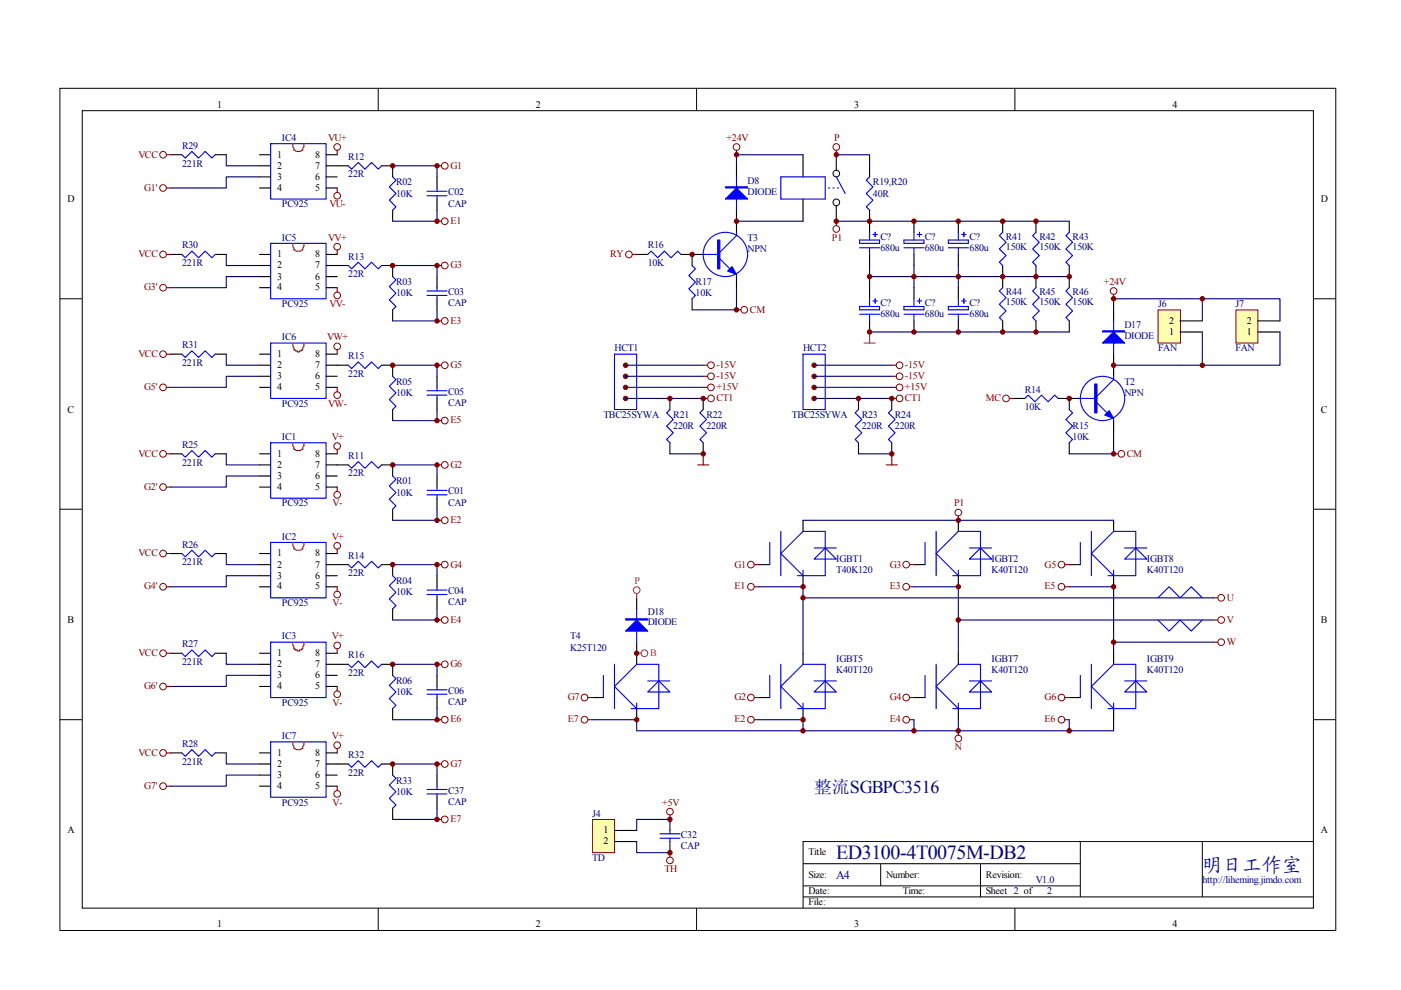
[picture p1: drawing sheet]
<svg xmlns="http://www.w3.org/2000/svg" width="297mm" height="210mm" viewBox="0 0 297 210" stroke-linecap="round" stroke-linejoin="round" font-family="sans-serif">
<g fill="none" stroke="#000" stroke-width=".21">
<path d="M12.7 18.7h270.5v178.6h-270.5zM80.2 18.7v4.7M147.7 18.7v4.7M215.2 18.7v4.7M17.4 23.5h261.1v169h-261.1zM12.7 63.3h4.7M278.4 63.3h4.7M12.7 108h4.7M278.4 108h4.7M12.7 152.6h4.7M278.4 152.6h4.7M229 178.4v11.8"/>
<path d="M254.9 178.4h-84.6v14.1M278.4 178.4h-23.5v11.8M80.2 192.5v4.7M147.7 192.5v4.7M170.3 183.1h58.7M170.3 190.2h108.1M170.3 187.8h58.7M186.7 183.1v4.7M207.9 183.1v7.1M215.2 192.5v4.7"/>
<circle cx="177.3" cy="36.8" r=".7"/>
<circle cx="177.3" cy="42.9" r=".7"/>
</g>
<g fill="none" stroke="#00f" stroke-width=".23">
<path d="M38.6 32.8l.7 .7 1.4-1.4 1.4 1.4 1.4-1.4 1.4 1.4 .7-.7M57.4 30.5h11.7v11.7h-11.7zM73.8 35.2l.7 .7 1.5-1.4 1.4 1.4 1.4-1.4 1.4 1.4 .7-.7M83.2 37.5l.8 .7-1.5 1.4 1.5 1.4-1.5 1.4 1.5 1.5-.8 .7M92.7 39.9v.7M156.2 37.5v7.1M165.6 37.5h9.4v4.7h-9.4zM175.7 39.9h.2M176.6 39.9h.2M177.3 37.5l1.9 3.5M177.6 39.9h.2M38.6 53.9l.7 .8 1.4-1.5 1.4 1.5 1.4-1.5 1.4 1.5 .7-.8"/>
<path d="M57.4 51.6h11.7v11.7h-11.7zM73.8 56.3l.7 .7 1.5-1.4 1.4 1.4 1.4-1.4 1.4 1.4 .7-.7M83.2 58.6l.8 .7-1.5 1.5 1.5 1.4-1.5 1.4 1.5 1.4-.8 .7M90.5 40.6h4.3M90.5 41.5h4.3M92.7 41.5v.7M137.3 53.9l.7-.7 1.5 1.5 1.4-1.5 1.4 1.5 1.4-1.5 .7 .7M146.7 56.3l.7 .7-1.4 1.4 1.4 1.4-1.4 1.4 1.4 1.4-.7 .7M149.1 53.9h3.5M152.6 54.9l2.1 2.1M156.2 49.3v.7l-3.6 3.5M156.2 58.2v.4"/>
<path d="M38.6 75.1l.7 .7 1.4-1.4 1.4 1.4 1.4-1.4 1.4 1.4 .7-.7M57.4 72.7h11.7v11.8h-11.7zM73.8 77.4l.7 .7 1.5-1.4 1.4 1.4 1.4-1.4 1.4 1.4 .7-.7M83.2 79.8l.8 .7-1.5 1.4 1.5 1.4-1.5 1.4 1.5 1.4-.8 .7M90.5 61.7h4.3M90.5 62.6h4.3M92.7 61v.7M92.7 62.6v.7M236.1 79.8v.7l-3.5 3.5M236.1 68v7.1M38.6 96.2l.7 .7 1.4-1.4 1.4 1.4 1.4-1.4 1.4 1.4 .7-.7M57.4 93.9h11.7v11.7h-11.7z"/>
<path d="M73.8 98.6l.7 .7 1.5-1.4 1.4 1.4 1.4-1.4 1.4 1.4 .7-.7M90.5 82.8h4.3M90.5 83.8h4.3M92.7 82.1v.7M92.7 83.8v.7M217.3 84.5l.7-.7 1.4 1.4 1.4-1.4 1.4 1.4 1.4-1.4 .7 .7M226.7 86.8l.7 .7-1.4 1.4 1.4 1.5-1.4 1.4 1.4 1.4-.7 .7M229 84.5h3.6M232.6 85.4l2.1 2.1M236.1 88.7v.5M38.6 117.4l.7 .7 1.4-1.4 1.4 1.4 1.4-1.4 1.4 1.4 .7-.7M57.4 115h11.7v11.8h-11.7z"/>
<path d="M73.8 119.7l.7 .7 1.5-1.4 1.4 1.4 1.4-1.4 1.4 1.4 .7-.7M83.2 100.9l.8 .7-1.5 1.4 1.5 1.4-1.5 1.5 1.5 1.4-.8 .7M90.5 104h4.3M90.5 104.9h4.3M92.7 103.3v.7M92.7 104.9v.7M38.6 138.5l.7 .7 1.4-1.4 1.4 1.4 1.4-1.4 1.4 1.4 .7-.7M57.4 136.2h11.7v11.7h-11.7zM83.2 122.1l.8 .7-1.5 1.4 1.5 1.4-1.5 1.4 1.5 1.4-.8 .7M90.5 125.1h4.3M90.5 126.1h4.3M92.7 124.4v.7"/>
<path d="M92.7 126.1v.7M38.6 159.6l.7 .7 1.4-1.4 1.4 1.4 1.4-1.4 1.4 1.4 .7-.7M57.4 157.3h11.7v11.7h-11.7zM73.8 140.9l.7 .7 1.5-1.5 1.4 1.5 1.4-1.5 1.4 1.5 .7-.7M83.2 143.2l.8 .7-1.5 1.4 1.5 1.4-1.5 1.4 1.5 1.4-.8 .7M90.5 146.3h4.3M90.5 147.2h4.3M92.7 145.5v.8M92.7 147.2v.7M73.8 162l.7 .7 1.5-1.4 1.4 1.4 1.4-1.4 1.4 1.4 .7-.7M83.2 164.3l.8 .7-1.5 1.5 1.5 1.4-1.5 1.4 1.5 1.4-.8 .7M90.5 167.4h4.3"/>
<path d="M90.5 168.3h4.3M92.7 166.7v.7M92.7 168.3v.7"/>
<circle cx="153.8" cy="53.9" r="4.7"/>
<circle cx="233.8" cy="84.5" r="4.7"/>
</g>
<g fill="none" stroke="#000" stroke-width=".23">
<path d="M36.2 32.8h2.4M45.6 32.8h2.4M55 32.8h2.4M55 35.2h2.4M55 37.5h2.4M55 39.9h2.4M69.1 32.8h2.4M69.1 35.2h4.7M69.1 37.5h2.4M69.1 39.9h2.4M80.9 35.2h2.3v2.3M92.7 37.5v2.4"/>
<path d="M156.2 35.2v2.3M170.3 32.8v4.7M177.3 32.8v3.3M36.2 53.9h2.4M45.6 53.9h2.4M55 53.9h2.4M55 56.3h2.4M55 58.6h2.4M69.1 53.9h2.4M69.1 56.3h4.7M69.1 58.6h2.4M80.9 56.3h2.3v2.3"/>
<path d="M83.2 44.6v2.3M92.7 42.2v2.4M92.7 58.6v2.4M135 53.9h2.3M144.4 53.9h4.7M146.7 53.9v2.4M156.2 44.6v4.7M156.2 58.6v2.4M170.3 42.2v4.7M177.3 43.6v3.3M36.2 75.1h2.4M45.6 75.1h2.4"/>
<path d="M55 61h2.4M55 75.1h2.4M55 77.4h2.4M55 79.8h2.4M69.1 61h2.4M69.1 75.1h2.4M69.1 77.4h4.7M69.1 79.8h2.4M80.9 77.4h2.3v2.4M83.2 65.7v2.3M92.7 63.3v2.4M92.7 79.8v2.3"/>
<path d="M146.7 63.3v2.4M236.1 65.7v2.3M236.1 75.1v4.7M36.2 96.2h2.4M45.6 96.2h2.4M55 82.1h2.4M55 96.2h2.4M55 98.6h2.4M69.1 82.1h2.4M69.1 96.2h2.4M69.1 98.6h4.7M80.9 98.6h2.3v2.3"/>
<path d="M83.2 86.8v2.4M92.7 84.5v2.3M214.9 84.5h2.4M224.3 84.5h4.7M226.7 84.5v2.3M226.7 93.9v2.3M236.1 89.2v2.3M36.2 117.4h2.4M45.6 117.4h2.4M55 100.9h2.4M55 103.3h2.4M55 117.4h2.4"/>
<path d="M55 119.7h2.4M69.1 100.9h2.4M69.1 103.3h2.4M69.1 117.4h2.4M69.1 119.7h4.7M80.9 119.7h2.3v2.4M83.2 108v2.3M92.7 100.9v2.4M92.7 105.6v2.4M36.2 138.5h2.4M45.6 138.5h2.4M55 122.1h2.4"/>
<path d="M55 124.4h2.4M55 138.5h2.4M69.1 122.1h2.4M69.1 124.4h2.4M69.1 138.5h2.4M83.2 129.1v2.4M92.7 122.1v2.3M92.7 126.8v2.3M36.2 159.6h2.4M45.6 159.6h2.4M55 140.9h2.4M55 143.2h2.4"/>
<path d="M55 145.5h2.4M55 159.6h2.4M69.1 140.9h4.7M69.1 143.2h2.4M69.1 145.5h2.4M69.1 159.6h2.4M80.9 140.9h2.3v2.3M83.2 150.2v2.4M92.7 143.2v2.3M92.7 147.9v2.3M55 162h2.4M55 164.3h2.4"/>
<path d="M55 166.7h2.4M69.1 162h4.7M69.1 164.3h2.4M69.1 166.7h2.4M80.9 162h2.3v2.3M83.2 171.4v2.3M92.7 164.3v2.4M92.7 169v2.4"/>
</g>
<path d="M62.1 30.5v.7l.2 .2v.5a2.01 2.01 0 0 0 1.9 0v-.5l.2-.2v-.7M62.1 51.6v.7l.2 .2v.5a2.01 2.01 0 0 0 1.9 0v-.5l.2-.2v-.7M62.1 72.7v.7l.2 .3v.4h.3v.3h.4v.2h.5v-.2h.5v-.3h.2v-.4l.2-.3v-.7M62.1 93.9v.7l.2 .2v.5a2.01 2.01 0 0 0 1.9 0v-.5l.2-.2v-.7M62.1 115v.7l.2 .3v.4a2.01 2.01 0 0 0 1.9 0v-.4l.2-.3v-.7M62.1 136.2v.7l.2 .2v.5h.3v.2h.4v.2h.5v-.2h.5v-.2h.2v-.5l.2-.2v-.7M62.1 157.3v.7l.2 .2v.5a2.01 2.01 0 0 0 1.9 0v-.5l.2-.2v-.7" fill="none" stroke="#f00" stroke-width=".23"/>
<g fill="none" stroke="#800000" stroke-width=".21">
<circle cx="34.6" cy="32.8" r=".71"/>
<circle cx="34.6" cy="39.9" r=".7"/>
<circle cx="71.5" cy="31.2" r=".7"/>
<circle cx="94.3" cy="35.2" r=".71"/>
<circle cx="156.1" cy="31.2" r=".71"/>
<circle cx="34.6" cy="53.9" r=".7"/>
<circle cx="71.5" cy="52.3" r=".71"/>
<circle cx="71.5" cy="41.5" r=".7"/>
<circle cx="94.3" cy="56.3" r=".71"/>
<circle cx="94.3" cy="46.9" r=".71"/>
<circle cx="133.3" cy="53.9" r=".7"/>
<circle cx="34.6" cy="61" r=".7"/>
<circle cx="34.6" cy="75.1" r=".7"/>
<circle cx="71.5" cy="62.6" r=".71"/>
<circle cx="71.5" cy="73.4" r=".7"/>
<circle cx="94.3" cy="68" r=".71"/>
<circle cx="94.3" cy="77.4" r=".71"/>
<circle cx="157.8" cy="65.7" r=".71"/>
<circle cx="236.1" cy="61.7" r=".71"/>
<circle cx="34.6" cy="82.1" r=".71"/>
<circle cx="34.6" cy="96.2" r=".71"/>
<circle cx="71.5" cy="94.6" r=".7"/>
<circle cx="71.5" cy="83.8" r=".7"/>
<circle cx="94.3" cy="98.6" r=".71"/>
<circle cx="94.3" cy="89.2" r=".71"/>
<circle cx="213.3" cy="84.5" r=".71"/>
<circle cx="237.8" cy="96.2" r=".71"/>
<circle cx="34.6" cy="103.3" r=".7"/>
<circle cx="34.6" cy="117.4" r=".7"/>
<circle cx="71.5" cy="115.7" r=".71"/>
<circle cx="71.5" cy="104.9" r=".7"/>
<circle cx="94.3" cy="110.3" r=".71"/>
<circle cx="94.3" cy="119.7" r=".71"/>
<circle cx="34.6" cy="124.4" r=".7"/>
<circle cx="34.6" cy="138.5" r=".7"/>
<circle cx="71.5" cy="126.1" r=".71"/>
<circle cx="71.5" cy="136.9" r=".7"/>
<circle cx="94.3" cy="131.5" r=".71"/>
<circle cx="34.6" cy="145.5" r=".71"/>
<circle cx="34.6" cy="159.6" r=".71"/>
<circle cx="71.5" cy="158" r=".7"/>
<circle cx="71.5" cy="147.2" r=".7"/>
<circle cx="94.3" cy="140.8" r=".71"/>
<circle cx="94.3" cy="152.6" r=".71"/>
<circle cx="34.6" cy="166.7" r=".7"/>
<circle cx="71.5" cy="168.3" r=".7"/>
<circle cx="94.3" cy="173.7" r=".71"/>
<circle cx="94.3" cy="162" r=".71"/>
</g>
<g fill="none" stroke="#800000" stroke-width=".23">
<path d="M35.3 32.8h.9M35.3 39.9h.9M71.5 31.9v.9M71.5 39.9v.9M92.7 35.2h.9M156.2 31.9v.9M35.3 53.9h.9M71.5 53v.9M92.7 46.9h.9M92.7 56.3h.9M134 53.9h1M35.3 61h.9"/>
<path d="M35.3 75.1h.9M71.5 61v.9M71.5 74.1v1M92.7 68h.9M92.7 77.4h.9M156.2 65.7h.9M236.1 62.4v.9M35.3 82.1h.9M35.3 96.2h.9M71.5 82.1v1M71.5 95.3v.9M92.7 89.2h.9"/>
<path d="M92.7 98.6h.9M214 84.5h.9M236.1 96.2h.9M35.3 103.3h.9M35.3 117.4h.9M71.5 103.3v.9M71.5 116.4v1M92.7 110.3h.9M92.7 119.7h.9M35.3 124.4h.9M35.3 138.5h.9M71.5 124.4v.9"/>
<path d="M71.5 137.6v.9M92.7 131.5h.9M35.3 145.5h.9M35.3 159.6h.9M71.5 145.5v1M71.5 158.7v.9M92.7 140.9h.9M92.7 152.6h.9M35.3 166.7h.9M71.5 166.7v.9M92.7 162h.9M92.7 173.7h.9"/>
</g>
<g fill="none" stroke="#000080" stroke-width=".23">
<path d="M48 32.8v2.4h7M55 37.5h-7v2.4h-11.8M83.2 35.2h9.5v2.3M170.3 32.8h-14.1v2.4M48 53.9v2.4h7M55 58.6h-7v2.4h-11.8M83.2 56.3h9.5v2.3M92.7 44.6v2.3h-9.5M156.2 46.9h14.1M48 75.1v2.3h7M55 79.8h-7v2.3h-11.8M83.2 77.4h9.5v2.4"/>
<path d="M92.7 65.7v2.3h-9.5M156.2 61v4.7h-9.5M236.1 77.4h14.1M250.2 63.3h-14.1v2.4M48 96.2v2.4h7M83.2 98.6h9.5v2.3M92.7 86.8v2.4h-9.5M236.1 91.5v4.7h-9.4M48 117.4v2.3h7M55 100.9h-7v2.4h-11.8M83.2 119.7h9.5v2.4M92.7 108v2.3h-9.5"/>
<path d="M48 138.5v2.4h7M55 122.1h-7v2.3h-11.8M92.7 129.1v2.4h-9.5M48 159.6v2.4h7M55 143.2h-7v2.3h-11.8M83.2 140.9h9.5v2.3M92.7 150.2v2.4h-9.5M55 164.3h-7v2.4h-11.8M83.2 162h9.5v2.3M92.7 171.4v2.3h-9.5"/>
</g>
<g fill="#800000" stroke="#800000" stroke-width=".21">
<circle cx="83.2" cy="35.2" r=".47"/>
<circle cx="83.2" cy="56.3" r=".47"/>
<circle cx="83.2" cy="77.4" r=".47"/>
<circle cx="83.2" cy="98.6" r=".47"/>
<circle cx="83.2" cy="119.7" r=".47"/>
<circle cx="83.2" cy="140.8" r=".47"/>
<circle cx="83.2" cy="162" r=".47"/>
</g>
<g fill="#00f" stroke="#00f" stroke-width=".23">
<path d="M154.3 57.5l.9-1 1 1.7z"/>
<path d="M153.8 42.2l2.4-2.3 2.3 2.3z"/>
<path d="M235.2 87.1l.9 1.6-1.9-.7z"/>
<path d="M233.8 72.7l2.3-2.3 2.4 2.3z"/>
<path d="M152.2 50.9h.4v6.1h-.4z" fill-rule="evenodd"/>
<path d="M153.8 39.6h4.7v.3h-4.7z" fill-rule="evenodd"/>
<path d="M232.1 81.4h.5v6.1h-.5z" fill-rule="evenodd"/>
<path d="M233.8 70.2h4.7v.2h-4.7z" fill-rule="evenodd"/>
</g>
<path d="M245.6 65.8h4.7v6.9h-4.7z" fill="#ffffb0"/>
<path d="M245.5 65.7h4.8v7h-4.8z" fill="none" stroke="#800000" stroke-width=".21"/>
<path d="M250.2 70.4h4.7M250.2 68h4.7" fill="none" stroke="#000" stroke-width=".23"/>
<path d="M262.1 65.8h4.6v6.9h-4.6z" fill="#ffffb0"/>
<g fill="none" stroke="#800000" stroke-width=".21">
<path d="M262 65.7h4.7v7h-4.7z"/>
<circle cx="150.7" cy="79.8" r=".71"/>
<circle cx="150.7" cy="77.4" r=".71"/>
<circle cx="190.7" cy="79.8" r=".71"/>
<circle cx="190.7" cy="77.4" r=".71"/>
<circle cx="150.7" cy="82.1" r=".71"/>
<circle cx="150.7" cy="84.5" r=".71"/>
<circle cx="190.7" cy="82.1" r=".71"/>
<circle cx="190.7" cy="84.5" r=".71"/>
<circle cx="159.2" cy="119.7" r=".71"/>
<circle cx="192.1" cy="119.7" r=".7"/>
<circle cx="203.2" cy="108.7" r=".71"/>
<circle cx="225.1" cy="119.7" r=".71"/>
<circle cx="159.2" cy="124.4" r=".71"/>
<circle cx="192.1" cy="124.4" r=".7"/>
<circle cx="225.1" cy="124.4" r=".71"/>
<circle cx="258.9" cy="126.8" r=".71"/>
<circle cx="258.9" cy="136.2" r=".7"/>
<circle cx="258.9" cy="131.5" r=".7"/>
<circle cx="159.2" cy="152.6" r=".71"/>
<circle cx="159.2" cy="147.9" r=".71"/>
<circle cx="192.1" cy="152.6" r=".7"/>
<circle cx="192.1" cy="147.9" r=".7"/>
<circle cx="203.2" cy="156.6" r=".71"/>
<circle cx="225.1" cy="152.6" r=".71"/>
<circle cx="225.1" cy="147.9" r=".71"/>
</g>
<g fill="none" stroke="#000" stroke-width=".23">
<path d="M266.7 70.4h4.7M266.7 68h4.7M142 84.5v2.3M142 93.9v2.3M149.1 84.5v2.3M149.1 93.9v2.3M182 84.5v2.3M182 93.9v2.3M189.1 84.5v2.3M189.1 93.9v2.3M160.9 119.7h2.3M170.3 110.3v2.4"/>
<path d="M193.8 119.7h2.3M203.2 110.3v2.4M226.7 119.7h2.3M236.1 110.3v2.4M170.3 122.1v2.3M170.3 138.5v2.4M203.2 122.1v2.3M203.2 138.5v2.4M236.1 122.1v2.3M236.1 138.5v2.4M160.9 147.9h2.3M170.3 150.2v2.4"/>
<path d="M193.8 147.9h2.3M203.2 150.2v2.4M226.7 147.9h2.3M236.1 150.2v2.4"/>
</g>
<g fill="none" stroke="#000080" stroke-width=".23">
<path d="M132.6 77.4h16.5M132.6 79.8h16.5M172.6 77.4h16.5M172.6 79.8h16.5M250.2 63.3h21.2v4.7M254.9 63.3v4.7M254.9 70.4v7M271.4 70.4v7h-21.2M132.6 82.1h16.5M132.6 84.5h16.5M142 96.2h7.1M172.6 82.1h16.5"/>
<path d="M172.6 84.5h16.5M182 96.2h7.1M170.3 110.3h65.8M160.9 124.4h9.4v14.1M170.3 126.8h87M193.8 124.4h9.4v14.1M203.2 131.5h54.1M226.7 124.4h9.4v14.1M236.1 136.2h21.2M160.9 152.6h9.4v2.3h65.8v-2.3M193.8 152.6v2.3M203.2 152.6v2.3"/>
<path d="M226.7 152.6v2.3"/>
</g>
<g fill="#800000" stroke="#800000" stroke-width=".21">
<circle cx="132.6" cy="77.4" r=".47"/>
<circle cx="132.6" cy="79.8" r=".47"/>
<circle cx="132.6" cy="82.1" r=".47"/>
<circle cx="132.6" cy="84.5" r=".47"/>
<circle cx="172.6" cy="77.4" r=".47"/>
<circle cx="172.6" cy="79.8" r=".47"/>
<circle cx="172.6" cy="82.1" r=".47"/>
<circle cx="172.6" cy="84.5" r=".47"/>
<circle cx="146.7" cy="53.9" r=".47"/>
<circle cx="156.1" cy="46.9" r=".47"/>
<circle cx="156.1" cy="32.8" r=".47"/>
<circle cx="156.1" cy="65.7" r=".47"/>
<circle cx="92.7" cy="35.2" r=".47"/>
<circle cx="92.7" cy="46.9" r=".47"/>
<circle cx="170.3" cy="126.8" r=".47"/>
<circle cx="203.2" cy="131.5" r=".47"/>
<circle cx="236.1" cy="136.2" r=".47"/>
<circle cx="203.2" cy="154.9" r=".47"/>
<circle cx="226.7" cy="154.9" r=".47"/>
<circle cx="193.8" cy="154.9" r=".47"/>
</g>
<g fill="none" stroke="#00f" stroke-width=".23">
<path d="M130.3 75.1h4.7v11.7h-4.7zM170.3 75.1h4.7v11.7h-4.7zM142 86.8l-.7 .7 1.4 1.4-1.4 1.5 1.4 1.4-1.4 1.4 .7 .7M149.1 86.8l-.7 .7 1.4 1.4-1.4 1.5 1.4 1.4-1.4 1.4 .7 .7M182 86.8l-.7 .7 1.4 1.4-1.4 1.5 1.4 1.4-1.4 1.4 .7 .7M189.1 86.8l-.7 .7 1.4 1.4-1.4 1.5 1.4 1.4-1.4 1.4 .7 .7M163.2 115v4.7M165.6 117.4l4.7-4.7h4.7v9.4h-4.7zM165.6 112.7v9.4M172.6 118.5l2.4-2.3 2.3 2.3zM172.6 116.2h4.7M196.1 115v4.7"/>
<path d="M198.5 117.4l4.7-4.7h4.7v9.4h-4.7zM198.5 112.7v9.4M205.5 118.5l2.4-2.3 2.3 2.3zM205.5 116.2h4.7M229 115v4.7M231.4 117.4l4.7-4.7h4.7v9.4h-4.7zM231.4 112.7v9.4M238.5 116.2h4.7M240.8 116.2l2.4 2.3h-4.7zM170.3 120.9v1.2h-1.2M203.2 120.9v1.2h-1.2M236.1 120.9v1.2h-1.2"/>
<path d="M245.5 131.5l2.4 2.3 2.3-2.3 2.4 2.3 2.3-2.3M245.5 126.8l2.4-2.4 2.3 2.4 2.4-2.4 2.3 2.4M163.2 143.2v4.7M165.6 145.5l4.7-4.6h4.7v9.3h-4.7zM165.6 140.9v9.3M170.3 149.1v1.1h-1.2M172.6 146.7l2.4-2.3 2.3 2.3zM172.6 144.4h4.7M196.1 143.2v4.7M198.5 145.5l4.7-4.6h4.7v9.3h-4.7zM198.5 140.9v9.3M203.2 149.1v1.1h-1.2"/>
<path d="M205.5 146.7l2.4-2.3 2.3 2.3zM205.5 144.4h4.7M229 143.2v4.7M231.4 145.5l4.7-4.6h4.7v9.3h-4.7zM231.4 140.9v9.3M236.1 149.1v1.1h-1.2M238.5 144.4h4.7M240.8 144.4l2.4 2.3h-4.7z"/>
</g>
<g fill="none" stroke="#800000" stroke-width=".23">
<path d="M149.1 77.4h.9M149.1 79.8h.9M189.1 77.4h.9M189.1 79.8h.9M147.9 98.6h2.4M149.1 82.1h.9M149.1 84.5h.9M149.1 96.2v2.4M187.9 98.6h2.3M189.1 82.1h.9M189.1 84.5h.9M189.1 96.2v2.4"/>
<path d="M159.9 119.7h1M192.8 119.7h1M203.2 109.4v.9M225.8 119.7h.9M159.9 124.4h1M192.8 124.4h1M225.8 124.4h.9M257.3 126.8h.9M257.3 131.5h.9M257.3 136.2h.9M159.9 147.9h1M159.9 152.6h1"/>
<path d="M192.8 147.9h1M192.8 152.6h1M203.2 154.9v1M225.8 147.9h.9M225.8 152.6h.9"/>
</g>
<path d="M125.7 173.8h4.6v7h-4.6z" fill="#ffffb0"/>
<g fill="none" stroke="#800000" stroke-width=".21">
<path d="M125.6 173.8h4.7v7h-4.7z"/>
<circle cx="177.3" cy="31.2" r=".7"/>
<circle cx="177.3" cy="48.5" r=".71"/>
<circle cx="123.9" cy="152.6" r=".71"/>
<circle cx="123.9" cy="147.9" r=".71"/>
<circle cx="142" cy="172.1" r=".7"/>
<circle cx="142" cy="182.4" r=".7"/>
</g>
<g fill="none" stroke="#000" stroke-width=".23">
<path d="M184.4 35.2v2.3M184.4 44.6v4.7M184.4 53.9v2.4M193.8 46.9v2.4M193.8 53.9v2.4M203.2 46.9v2.4M203.2 53.9v2.4M212.6 46.9v2.4M212.6 56.3v4.7M219.6 46.9v2.4M219.6 56.3v4.7M226.7 46.9v2.4"/>
<path d="M226.7 56.3v4.7M184.4 61v2.3M184.4 68v2.4M193.8 61v2.3M193.8 68v2.4M203.2 61v2.3M203.2 68v2.4M212.6 68v2.4M219.6 68v2.4M226.7 68v2.4M135 126.8v2.3M135 136.2v4.7"/>
<path d="M125.6 147.9h2.3M135 150.2v2.4M130.3 176.1h4.7M130.3 178.4h4.7M142 173.7v2.4M142 178.4v2.4"/>
</g>
<g fill="none" stroke="#00f" stroke-width=".23">
<path d="M184.4 37.5l-.7 .7 1.4 1.4-1.4 1.4 1.4 1.4-1.4 1.5 .7 .7M182.3 50.9h4.2v.7h-4.2zM182.3 52.5h4.2M184.4 49.3v1.6M184.4 52.5v1.4M185.1 49.7h.9M185.5 49.3v.9M191.7 52.5h4.2M191.7 50.9h4.2v.7h-4.2zM193.8 49.3v1.6M193.8 52.5v1.4M194.5 49.7h.9"/>
<path d="M195 49.3v.9M201.1 52.5h4.2M201.1 50.9h4.2v.7h-4.2zM203.2 49.3v1.6M203.2 52.5v1.4M203.9 49.7h.9M204.4 49.3v.9M212.6 49.3l-.7 .7 1.4 1.4-1.4 1.4 1.4 1.4-1.4 1.4 .7 .7M219.6 49.3l-.7 .7 1.5 1.4-1.5 1.4 1.5 1.4-1.5 1.4 .7 .7M226.7 49.3l-.7 .7 1.4 1.4-1.4 1.4 1.4 1.4-1.4 1.4 .7 .7M182.3 65h4.2v.7h-4.2zM182.3 66.6h4.2"/>
<path d="M184.4 63.3v1.7M184.4 66.6v1.4M185.1 63.8h.9M185.5 63.3v1M191.7 66.6h4.2M191.7 65h4.2v.7h-4.2zM193.8 63.3v1.7M193.8 66.6v1.4M194.5 63.8h.9M195 63.3v1M201.1 66.6h4.2M201.1 65h4.2v.7h-4.2z"/>
<path d="M203.2 63.3v1.7M203.2 66.6v1.4M203.9 63.8h.9M204.4 63.3v1M212.6 61l-.7 .7 1.4 1.4-1.4 1.4 1.4 1.4-1.4 1.4 .7 .7M219.6 61l-.7 .7 1.5 1.4-1.5 1.4 1.5 1.4-1.5 1.4 .7 .7M226.7 61l-.7 .7 1.4 1.4-1.4 1.4 1.4 1.4-1.4 1.4 .7 .7M135 129.1v7.1M127.9 143.2v4.7M130.3 145.5l4.7-4.6h4.7v9.3h-4.7zM130.3 140.9v9.3M135 149.1v1.1h-1.2"/>
<path d="M137.3 146.7l2.4-2.3 2.3 2.3zM137.3 144.4h4.7M139.9 176.8h4.3M139.9 177.7h4.3M142 176.1v.7M142 177.7v.7"/>
</g>
<path d="M177.3 31.9v.9M177.3 46.9v.9M124.6 147.9h1M124.6 152.6h1M142 172.8v.9M142 180.8v.9" fill="none" stroke="#800000" stroke-width=".23"/>
<path d="M177.3 32.8h7.1v2.4M177.3 46.9h49.4M184.4 56.3v4.7M184.4 58.6h42.3M193.8 56.3v4.7M203.2 56.3v4.7M184.4 70.4h42.3M125.6 152.6h9.4v2.3h35.3M135 178.4v2.4h7M142 173.7h-7v2.4" fill="none" stroke="#000080" stroke-width=".23"/>
<g fill="#800000" stroke="#800000" stroke-width=".21">
<circle cx="177.3" cy="32.8" r=".47"/>
<circle cx="177.3" cy="46.9" r=".47"/>
<circle cx="92.7" cy="56.3" r=".47"/>
<circle cx="92.7" cy="68" r=".47"/>
<circle cx="92.7" cy="77.4" r=".47"/>
<circle cx="92.7" cy="89.2" r=".47"/>
<circle cx="92.7" cy="98.6" r=".47"/>
<circle cx="92.7" cy="110.3" r=".47"/>
<circle cx="92.7" cy="131.5" r=".47"/>
<circle cx="92.7" cy="119.7" r=".47"/>
<circle cx="92.7" cy="140.8" r=".47"/>
<circle cx="92.7" cy="152.6" r=".47"/>
<circle cx="92.7" cy="162" r=".47"/>
<circle cx="92.7" cy="173.7" r=".47"/>
<circle cx="170.3" cy="154.9" r=".47"/>
<circle cx="135" cy="152.6" r=".47"/>
<circle cx="170.3" cy="124.4" r=".47"/>
<circle cx="170.3" cy="152.6" r=".47"/>
<circle cx="203.2" cy="110.3" r=".47"/>
<circle cx="203.2" cy="124.4" r=".47"/>
<circle cx="236.1" cy="124.4" r=".47"/>
<circle cx="142" cy="84.5" r=".47"/>
<circle cx="149.1" cy="96.2" r=".47"/>
<circle cx="149.1" cy="84.5" r=".47"/>
<circle cx="182" cy="84.5" r=".47"/>
<circle cx="189.1" cy="96.2" r=".47"/>
<circle cx="189.1" cy="84.5" r=".47"/>
<circle cx="142" cy="180.8" r=".47"/>
<circle cx="142" cy="173.7" r=".47"/>
<circle cx="226.7" cy="84.5" r=".47"/>
<circle cx="236.1" cy="77.4" r=".47"/>
<circle cx="236.1" cy="63.3" r=".47"/>
<circle cx="236.1" cy="96.2" r=".47"/>
<circle cx="254.9" cy="77.4" r=".47"/>
<circle cx="254.9" cy="63.3" r=".47"/>
<circle cx="184.4" cy="58.6" r=".47"/>
<circle cx="226.7" cy="58.6" r=".47"/>
<circle cx="212.6" cy="58.6" r=".47"/>
<circle cx="219.6" cy="58.6" r=".47"/>
<circle cx="193.8" cy="70.4" r=".47"/>
<circle cx="203.2" cy="70.4" r=".47"/>
<circle cx="212.6" cy="70.4" r=".47"/>
<circle cx="219.6" cy="70.4" r=".47"/>
<circle cx="184.4" cy="46.9" r=".47"/>
<circle cx="193.8" cy="46.9" r=".47"/>
<circle cx="203.2" cy="46.9" r=".47"/>
<circle cx="212.6" cy="46.9" r=".47"/>
<circle cx="219.6" cy="46.9" r=".47"/>
<circle cx="193.8" cy="58.6" r=".47"/>
<circle cx="203.2" cy="58.6" r=".47"/>
<circle cx="184.4" cy="70.4" r=".47"/>
<circle cx="135" cy="138.5" r=".47"/>
</g>
<g fill="none" stroke="#a1006a" stroke-width=".21">
<circle cx="135" cy="125.1" r=".7"/>
<circle cx="136.6" cy="138.5" r=".7"/>
</g>
<path d="M183.2 72.7h2.3M184.4 70.4v2.3M135 138.5h.9M135 125.8v1" fill="none" stroke="#a1006a" stroke-width=".23"/>
<g fill="#00f" stroke="#00f" stroke-width=".23">
<path d="M132.6 133.8l2.4-2.3 2.3 2.3z"/>
<path d="M132.6 131.2h4.7v.3h-4.7z" fill-rule="evenodd"/>
</g>
<g font-size="4.2" fill="#000080">
<text x="177.3" y="182">ED3100-4T0075M-DB2</text>
<text x="254.9" y="184.9">明日工作室</text>
</g>
<text font-size="3.8" fill="#000080" x="172.6" y="168.1">整流SGBPC3516</text>
<text font-size="2.5" fill="#000080" x="177.3" y="186.3">A4</text>
<g font-size="2.1">
<text x="46.1" y="22.9">1</text>
<text x="113.6" y="22.9">2</text>
<text x="181.1" y="22.9">3</text>
<text x="248.6" y="22.9">4</text>
<text x="58.8" y="33.5">1</text>
<text x="58.8" y="35.7">2</text>
<text x="66.8" y="35.7">7</text>
<text x="66.8" y="33.5">8</text>
<text x="58.8" y="38.1">3</text>
<text x="58.8" y="40.5">4</text>
<text x="66.8" y="40.5">5</text>
<text x="66.8" y="38.1">6</text>
<text x="14.3" y="42.8">D</text>
<text x="280.1" y="42.8">D</text>
<text x="58.8" y="54.5">1</text>
<text x="58.8" y="56.9">2</text>
<text x="58.8" y="59.3">3</text>
<text x="66.8" y="59.3">6</text>
<text x="66.8" y="56.9">7</text>
<text x="66.8" y="54.5">8</text>
<text x="58.8" y="61.6">4</text>
<text x="66.8" y="61.6">5</text>
<text x="247.9" y="71">1</text>
<text x="247.9" y="68.7">2</text>
<text x="264.3" y="71">1</text>
<text x="264.3" y="68.7">2</text>
<text x="58.8" y="75.7">1</text>
<text x="66.8" y="75.7">8</text>
<text x="58.8" y="78.1">2</text>
<text x="58.8" y="80.4">3</text>
<text x="58.8" y="82.7">4</text>
<text x="66.8" y="82.7">5</text>
<text x="66.8" y="80.4">6</text>
<text x="66.8" y="78.1">7</text>
<text x="14.3" y="87.5">C</text>
<text x="280.1" y="87.5">C</text>
<text x="58.8" y="96.9">1</text>
<text x="58.8" y="99.2">2</text>
<text x="58.8" y="101.5">3</text>
<text x="66.8" y="101.5">6</text>
<text x="66.8" y="99.2">7</text>
<text x="66.8" y="96.9">8</text>
<text x="58.8" y="103.9">4</text>
<text x="66.8" y="103.9">5</text>
<text x="58.8" y="118">1</text>
<text x="66.8" y="118">8</text>
<text x="58.8" y="120.3">2</text>
<text x="58.8" y="122.7">3</text>
<text x="58.8" y="125">4</text>
<text x="66.8" y="125">5</text>
<text x="66.8" y="122.7">6</text>
<text x="66.8" y="120.3">7</text>
<text x="14.3" y="132.1">B</text>
<text x="280.1" y="132.1">B</text>
<text x="58.8" y="139.1">1</text>
<text x="58.8" y="141.5">2</text>
<text x="58.8" y="143.8">3</text>
<text x="66.8" y="143.8">6</text>
<text x="66.8" y="141.5">7</text>
<text x="66.8" y="139.1">8</text>
<text x="58.8" y="146.1">4</text>
<text x="66.8" y="146.1">5</text>
<text x="58.8" y="160.3">1</text>
<text x="66.8" y="160.3">8</text>
<text x="58.8" y="162.6">2</text>
<text x="58.8" y="164.9">3</text>
<text x="58.8" y="167.3">4</text>
<text x="66.8" y="167.3">5</text>
<text x="66.8" y="164.9">6</text>
<text x="66.8" y="162.6">7</text>
<text x="14.3" y="176.7">A</text>
<text x="127.9" y="176.7">1</text>
<text x="127.9" y="179">2</text>
<text x="280.1" y="176.7">A</text>
<text x="171.4" y="181.4">Title</text>
<text x="171.4" y="186.1">Size:</text>
<text x="171.4" y="189.6">Date:</text>
<text x="171.4" y="192">File:</text>
<text x="187.9" y="186.1">Number:</text>
<text x="191.4" y="189.6">Time:</text>
<text x="209" y="186.1">Revision:</text>
<text x="209" y="189.6">Sheet 2 of</text>
<text x="46.1" y="196.6">1</text>
<text x="113.6" y="196.6">2</text>
<text x="181.1" y="196.6">3</text>
<text x="248.6" y="196.6">4</text>
</g>
<g font-size="2.1" fill="#000080">
<text x="59.8" y="29.9">IC4</text>
<text x="38.6" y="31.5">R29</text>
<text x="38.6" y="35.3">221R</text>
<text x="73.8" y="33.9">R12</text>
<text x="73.8" y="37.6">22R</text>
<text x="84" y="39.3">R02</text>
<text x="84" y="41.7">10K</text>
<text x="95" y="41.4">C02</text>
<text x="158.5" y="39">D8</text>
<text x="158.5" y="41.4">DIODE</text>
<text x="185.1" y="39.3">R19,R20</text>
<text x="185.1" y="41.7">40R</text>
<text x="59.8" y="44">PC925</text>
<text x="95" y="43.8">CAP</text>
<text x="38.6" y="52.7">R30</text>
<text x="59.8" y="51.1">IC5</text>
<text x="137.3" y="52.7">R16</text>
<text x="158.5" y="51.1">T3</text>
<text x="158.5" y="53.4">NPN</text>
<text x="186.7" y="50.8">C?</text>
<text x="186.7" y="53.2">680u</text>
<text x="196.1" y="50.8">C?</text>
<text x="196.1" y="53.2">680u</text>
<text x="205.6" y="50.8">C?</text>
<text x="205.6" y="53.2">680u</text>
<text x="213.3" y="50.8">R41</text>
<text x="213.3" y="52.9">150K</text>
<text x="220.4" y="50.8">R42</text>
<text x="220.4" y="52.9">150K</text>
<text x="227.4" y="50.8">R43</text>
<text x="227.4" y="52.9">150K</text>
<text x="38.6" y="56.4">221R</text>
<text x="73.8" y="55">R13</text>
<text x="73.8" y="58.8">22R</text>
<text x="137.3" y="56.4">10K</text>
<text x="59.8" y="65.1">PC925</text>
<text x="84" y="60.5">R03</text>
<text x="84" y="62.8">10K</text>
<text x="95" y="62.5">C03</text>
<text x="95" y="64.9">CAP</text>
<text x="147.5" y="60.5">R17</text>
<text x="147.5" y="62.8">10K</text>
<text x="186.7" y="64.9">C?</text>
<text x="196.1" y="64.9">C?</text>
<text x="205.6" y="64.9">C?</text>
<text x="213.3" y="62.5">R44</text>
<text x="213.3" y="64.6">150K</text>
<text x="220.4" y="62.5">R45</text>
<text x="220.4" y="64.6">150K</text>
<text x="227.4" y="62.5">R46</text>
<text x="227.4" y="64.6">150K</text>
<text x="245.5" y="65.1">J6</text>
<text x="262" y="65.1">J7</text>
<text x="186.7" y="67.2">680u</text>
<text x="196.1" y="67.2">680u</text>
<text x="205.6" y="67.2">680u</text>
<text x="238.4" y="69.6">D17</text>
<text x="238.4" y="71.9">DIODE</text>
<text x="38.6" y="73.8">R31</text>
<text x="38.6" y="77.6">221R</text>
<text x="59.8" y="72.2">IC6</text>
<text x="73.8" y="76.1">R15</text>
<text x="130.3" y="74.5">HCT1</text>
<text x="170.3" y="74.5">HCT2</text>
<text x="245.5" y="74.5">FAN</text>
<text x="262" y="74.5">FAN</text>
<text x="73.8" y="79.9">22R</text>
<text x="84" y="81.5">R05</text>
<text x="84" y="83.9">10K</text>
<text x="95" y="83.7">C05</text>
<text x="217.3" y="83.2">R14</text>
<text x="238.4" y="81.5">T2</text>
<text x="238.4" y="83.9">NPN</text>
<text x="59.8" y="86.3">PC925</text>
<text x="95" y="86">CAP</text>
<text x="127.9" y="88.6">TBC25SYWA</text>
<text x="142.7" y="88.6">R21</text>
<text x="149.8" y="88.6">R22</text>
<text x="167.9" y="88.6">TBC25SYWA</text>
<text x="182.7" y="88.6">R23</text>
<text x="189.7" y="88.6">R24</text>
<text x="217.3" y="87">10K</text>
<text x="38.6" y="94.9">R25</text>
<text x="59.8" y="93.3">IC1</text>
<text x="142.7" y="90.9">220R</text>
<text x="149.8" y="90.9">220R</text>
<text x="182.7" y="90.9">220R</text>
<text x="189.7" y="90.9">220R</text>
<text x="227.4" y="90.9">R15</text>
<text x="227.4" y="93.3">10K</text>
<text x="38.6" y="98.7">221R</text>
<text x="73.8" y="97.3">R11</text>
<text x="73.8" y="101">22R</text>
<text x="59.8" y="107.4">PC925</text>
<text x="84" y="102.7">R01</text>
<text x="84" y="105.1">10K</text>
<text x="95" y="104.8">C01</text>
<text x="95" y="107.2">CAP</text>
<text x="38.6" y="116.1">R26</text>
<text x="38.6" y="119.8">221R</text>
<text x="59.8" y="114.5">IC2</text>
<text x="73.8" y="118.5">R14</text>
<text x="177.3" y="119.1">IGBT1</text>
<text x="210.2" y="119.1">IGBT2</text>
<text x="243.2" y="119.1">IGBT8</text>
<text x="73.8" y="122.2">22R</text>
<text x="84" y="123.9">R04</text>
<text x="95" y="125.9">C04</text>
<text x="177.3" y="121.5">T40K120</text>
<text x="210.2" y="121.5">K40T120</text>
<text x="243.2" y="121.5">K40T120</text>
<text x="59.8" y="128.5">PC925</text>
<text x="84" y="126.2">10K</text>
<text x="95" y="128.3">CAP</text>
<text x="137.3" y="130.4">D18</text>
<text x="38.6" y="137.3">R27</text>
<text x="59.8" y="135.6">IC3</text>
<text x="120.9" y="135.6">T4</text>
<text x="120.9" y="137.9">K25T120</text>
<text x="137.3" y="132.5">DIODE</text>
<text x="38.6" y="141">221R</text>
<text x="73.8" y="139.5">R16</text>
<text x="73.8" y="143.4">22R</text>
<text x="177.3" y="140.3">IGBT5</text>
<text x="177.3" y="142.6">K40T120</text>
<text x="210.2" y="140.3">IGBT7</text>
<text x="210.2" y="142.6">K40T120</text>
<text x="243.2" y="140.3">IGBT9</text>
<text x="243.2" y="142.6">K40T120</text>
<text x="59.8" y="149.7">PC925</text>
<text x="84" y="145">R06</text>
<text x="84" y="147.3">10K</text>
<text x="95" y="147.1">C06</text>
<text x="95" y="149.5">CAP</text>
<text x="38.6" y="158.3">R28</text>
<text x="59.8" y="156.7">IC7</text>
<text x="73.8" y="160.7">R32</text>
<text x="38.6" y="162.2">221R</text>
<text x="73.8" y="164.4">22R</text>
<text x="84" y="166.1">R33</text>
<text x="59.8" y="170.8">PC925</text>
<text x="84" y="168.5">10K</text>
<text x="95" y="168.2">C37</text>
<text x="95" y="170.6">CAP</text>
<text x="125.6" y="173.2">J4</text>
<text x="144.4" y="177.6">C32</text>
<text x="125.6" y="182.6">TD</text>
<text x="144.4" y="180">CAP</text>
<text x="219.6" y="187.3">V1.0</text>
<text x="222" y="189.6">2</text>
<text x="254.9" y="187.3">http://liheming.jimdo.com</text>
</g>
<g font-size="2.1" fill="#800000">
<text x="69.6" y="29.9">VU+</text>
<text x="154" y="29.9">+24V</text>
<text x="176.9" y="29.9">P</text>
<text x="29.4" y="33.5">VCC</text>
<text x="95.5" y="35.7">G1</text>
<text x="30.6" y="40.5">G1'</text>
<text x="69.8" y="44">VU-</text>
<text x="95.5" y="47.5">E1</text>
<text x="69.6" y="51.1">VV+</text>
<text x="176.4" y="51.1">P1</text>
<text x="29.4" y="54.5">VCC</text>
<text x="95.5" y="56.9">G3</text>
<text x="129.4" y="54.5">RY</text>
<text x="30.6" y="61.6">G3'</text>
<text x="69.8" y="65.1">VV-</text>
<text x="234" y="60.5">+24V</text>
<text x="95.5" y="68.7">E3</text>
<text x="159" y="66.3">CM</text>
<text x="29.4" y="75.7">VCC</text>
<text x="69.3" y="72.2">VW+</text>
<text x="30.6" y="82.7">G5'</text>
<text x="95.5" y="78.1">G5</text>
<text x="151.9" y="78.1">-15V</text>
<text x="151.9" y="80.4">-15V</text>
<text x="151.9" y="82.7">+15V</text>
<text x="191.9" y="78.1">-15V</text>
<text x="191.9" y="80.4">-15V</text>
<text x="191.9" y="82.7">+15V</text>
<text x="69.6" y="86.3">VW-</text>
<text x="95.5" y="89.8">E5</text>
<text x="151.9" y="85.1">CT1</text>
<text x="191.9" y="85.1">CT1</text>
<text x="209" y="85.1">MC</text>
<text x="70.4" y="93.3">V+</text>
<text x="29.4" y="96.9">VCC</text>
<text x="95.5" y="99.2">G2</text>
<text x="238.9" y="96.9">CM</text>
<text x="30.6" y="103.9">G2'</text>
<text x="70.5" y="107.4">V-</text>
<text x="202.3" y="107.4">P1</text>
<text x="95.5" y="110.9">E2</text>
<text x="29.4" y="118">VCC</text>
<text x="70.4" y="114.5">V+</text>
<text x="30.6" y="125">G4'</text>
<text x="95.5" y="120.3">G4</text>
<text x="155.7" y="120.3">G1</text>
<text x="155.7" y="125">E1</text>
<text x="188.6" y="120.3">G3</text>
<text x="188.6" y="125">E3</text>
<text x="221.5" y="120.3">G5</text>
<text x="221.5" y="125">E5</text>
<text x="70.5" y="128.5">V-</text>
<text x="260.1" y="127.4">U</text>
<text x="70.4" y="135.6">V+</text>
<text x="95.5" y="132.1">E4</text>
<text x="260.1" y="132.1">V</text>
<text x="260.1" y="136.8">W</text>
<text x="29.4" y="139.1">VCC</text>
<text x="95.5" y="141.5">G6</text>
<text x="30.6" y="146.1">G6'</text>
<text x="70.5" y="149.7">V-</text>
<text x="120.4" y="148.5">G7</text>
<text x="155.7" y="148.5">G2</text>
<text x="188.6" y="148.5">G4</text>
<text x="221.5" y="148.5">G6</text>
<text x="95.5" y="153.2">E6</text>
<text x="120.4" y="153.2">E7</text>
<text x="155.7" y="153.2">E2</text>
<text x="188.6" y="153.2">E4</text>
<text x="221.5" y="153.2">E6</text>
<text x="29.4" y="160.3">VCC</text>
<text x="70.4" y="156.7">V+</text>
<text x="202.4" y="159.1">N</text>
<text x="30.6" y="167.3">G7'</text>
<text x="95.5" y="162.6">G7</text>
<text x="70.5" y="170.8">V-</text>
<text x="140.4" y="170.8">+5V</text>
<text x="95.5" y="174.3">E7</text>
<text x="140.9" y="184.9">TH</text>
</g>
<g font-size="2.1" fill="#a1006a">
<text x="134.5" y="123.9">P</text>
<text x="137.8" y="139.1">B</text>
</g>
</svg>
